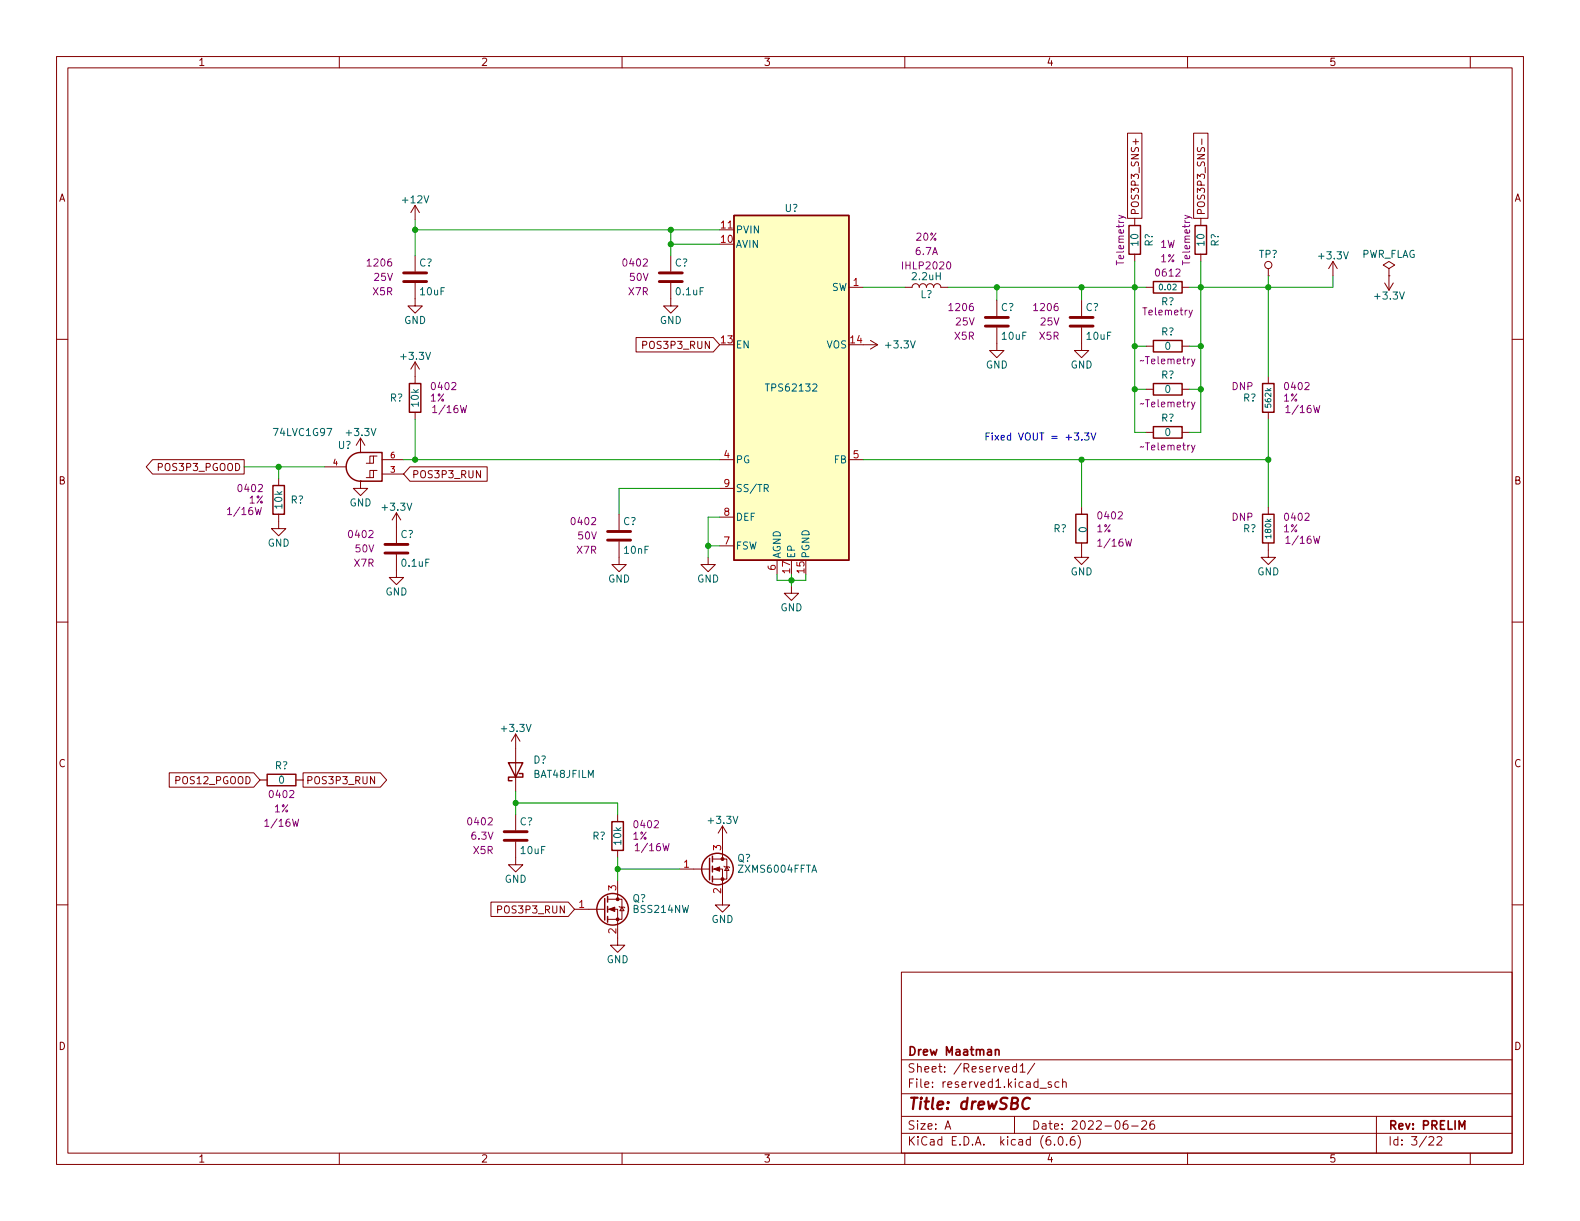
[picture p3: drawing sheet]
<svg xmlns="http://www.w3.org/2000/svg" width="279mm" height="216mm" viewBox="0 0 279 216" stroke-linecap="round" stroke-linejoin="round" font-family="sans-serif">
<g fill="none" stroke="#840000" stroke-width=".18">
<path d="M10 10h259.4v195.9h-259.4zM12 12h255.4v191.9h-255.4zM60 10v2M110 10v2M160 10v2M210 10v2M260 10v2M73.4 36.3l-.8 1.3M73.4 36.3v2.6M73.4 36.3l.8 1.3M199.4 23.5h2.5v15.1h-2.5zM200.7 38.6v1.3"/>
<path d="M200.8 24.6v.9M211.1 23.5h2.5v15.1h-2.5zM212.3 38.6v1.3M212.5 24.6v.9M10 60h2M73.4 50v4.1h1.3l-1.3 1.3-1.3-1.3h1.3M73.4 45.2v2.8M112.5 59.7h13.6l1.2 1.3-1.2 1.2h-13.6zM118.6 50v4.1h1.3l-1.3 1.3-1.3-1.3h1.3M118.6 45.2v2.8M127.3 40.6h2.5M150.1 50.8h2.6"/>
<path d="M160 50.8h1.3a.64 .64 0 0 1 .6-.6 .64 .64 0 0 1 .7 .6 .64 .64 0 0 1 .6-.6 .64 .64 0 0 1 .6 .6 .64 .64 0 0 1 .7-.6 .64 .64 0 0 1 .6 .6 .64 .64 0 0 1 .6-.6 .64 .64 0 0 1 .7 .6h1.2M176.3 57.9v4.1h1.2l-1.2 1.2-1.3-1.2h1.3M176.3 53.1v2.8M191.3 57.9v4.1h1.2l-1.2 1.2-1.3-1.2h1.3M191.3 53.1v2.8M200.7 45v1.2M202.7 50.8h1.3M209 50.8h1.3M212.3 45v1.2M224.3 48.8h.1M224.3 47.5v1.3M235.7 46.2l-.8 1.3"/>
<path d="M235.7 46.2v2.6M235.7 46.2l.8 1.3M244.9 50l.7 1.3M245.6 47.5l1-.6-1-.7-1 .7 1 .6v1.3M245.6 48.8h.1M245.6 48.8v2.5M246.4 50l-.8 1.3M267.4 60h2M63.8 77.5l-.8 1.2M63.8 77.5v2.5M63.8 77.5l.7 1.2M73.4 64v3.8"/>
<path d="M73.4 72.9v1.3M73.4 64l-.8 1.3M73.4 64l.8 1.3M113.7 61h.6l.1-.2-.1-.3-.6-.1v1.2M152.7 61h2.5M153.9 60.2l1.3 .8M155.2 61l-1.3 .7M202.7 61.2h1.3M202.7 68.8h1.3M202.7 76.5h1.3M209 61.2h1.3M209 68.8h1.3"/>
<path d="M209 76.5h1.3M224.3 66.5v1.3M224.3 72.9v1.3M27 81.3h16.2v2.5h-16.2l-1.1-1.2zM49.3 90.9v2.6h1.2l-1.2 1.2-1.3-1.2h1.3M49.3 84.6v1.3M57.4 82.6h3.8M63.8 85.1v1.3h1.2l-1.2 1.2-1.3-1.2h1.3M63.8 85.1h.1M63.8 80h.1M66 83.2h-.6v1.3M66 80.6h-.6v1.3"/>
<path d="M66.7 83.2h-.7v1.3h-1.2M66.7 80.6h-.7v1.3h-1.2M67.6 81.3h3.8M67.6 83.8h3.8M70.1 98v4.1h1.3l-1.3 1.3-1.3-1.3h1.3M70.1 90.7v5.3M70.1 90.7l-.8 1.2M70.1 90.7l.8 1.2M72.5 82.5h13.7v2.6h-13.7l-1.1-1.3zM109.5 95.8v4h1.2l-1.2 1.3-1.3-1.3h1.3M109.5 90.9v2.8M125.2 98.6v1.2h1.3l-1.3 1.3-1.2-1.3h1.2"/>
<path d="M127.3 81.3h2.5M127.3 96.5h2.5M127.3 91.4h2.5M127.3 86.4h2.5M137.4 99.1v2.5M150.1 81.3h2.6M191.3 96v2.6h1.2l-1.2 1.2-1.3-1.2h1.3M191.3 89.7v1.2M224.3 96v2.6h1.3l-1.3 1.2-1.3-1.2h1.3M224.3 89.7v1.2M10 110h2M140 103.6v1.3h1.2l-1.2 1.3-1.3-1.3h1.3"/>
<path d="M267.4 110h2M29.9 136.7h15l1.1 1.2-1.1 1.3h-15zM46 137.9h1.2M52.3 137.9h1.3M53.6 136.7h13.7l1.1 1.2-1.1 1.3h-13.7zM91.2 129.8v10.2M91.2 129.8l-.8 1.3M91.2 129.8l.7 1.3M10 160h2M86.8 159.5h13.7l1.1 1.3-1.1 1.3h-13.7zM91.2 148.8v4.1h1.3l-1.3 1.3-1.3-1.3h1.3M91.2 144v2.8"/>
<path d="M107.4 159h2.6v3.6h-2.6M109.2 144v1.3M109.2 150.4v1.2M109.2 155.7v3.3M120.1 153.7h5.4M126 153.7h1.8v6.3h1.2l-1.2 1.3-1.3-1.3h1.3M126 151.9h2.5v3.5h-2.5M127.8 146.1l-.8 1.2M127.8 146.1v5.8M127.8 146.1l.7 1.2M128 153.2l.1 .1h.8l.1 .1M128.5 153.3l.4 .6h-.8z"/>
<path d="M267.4 160h2M88 160.8h.6l.1-.2v-.3l-.7-.1v1.2M101.6 160.8h5.3M107.4 160.8h1.8v6.3h1.3l-1.3 1.3-1.3-1.3h1.3M109.5 160.3l.1 .1h.8l.1 .1M110 160.4l.4 .6h-.8zM159.4 171.9h108v32h-108zM159.4 197.4h108M159.4 193.4h108M159.4 187.4h108M167.1 199.7l.5-1.5 .5 1.5M167.3 199.2h.7"/>
<path d="M179.4 197.4v3M179.8 188.7l-.5-.1-.3 .3v.4l.2 .2h.6M179.8 188.1v1.5M180.4 188.5l.4-.4v1.5M180.4 189.6h.9M183 188l-1.3 1.9M183.9 192.4h1.1M185.9 191.4l-.4-.1-.2 .2 .1 .2 .5 .2v.3h-.6M187.3 191.4l-.5-.1-.3 .3v.4l.2 .2h.6M187.9 191.4l.2-.1 .4 .1v.9M187.9 190.8v1.5M199.3 198.2a.59 .59 0 0 0-.7 .6v.6l.2 .2 .4 .1 .2-.2 .1-.5-.2-.2-.4-.1-.3 .3"/>
<path d="M200.1 199.1h1.2M201.9 198.3l.6-.1 .2 .1 .1 .3-1 1.1h1M204 198.2a.59 .59 0 0 0-.7 .6v.6l.2 .2 .4 .1 .2-.2 .1-.5-.2-.2-.4-.1-.3 .3M243.4 197.4v6.5M60 203.9v2M110 203.9v2M159.4 200.4h108M160 203.9v2M186.5 202.3v.2M187.3 201h.2a.81 .81 0 0 1 .6 .6 .81 .81 0 0 1-.3 .8l-.2 .1a.81 .81 0 0 1-.6-.6 .81 .81 0 0 1 .3-.9zM188.6 202.3v.2M190 201a.59 .59 0 0 0-.7 .6v.6l.1 .2 .4 .1 .2-.2 .1-.5-.1-.2-.5-.1-.2 .3"/>
<path d="M190.6 200.8a1.72 1.72 0 0 1 0 2.2M210 203.9v2M252.7 201.1l.6-.1 .2 .1v.3l-.9 1.1h.9M254.1 201.1l.6-.1 .2 .1 .1 .3-1 1.1h1M260 203.9v2"/>
<circle cx="224.3" cy="46.9" r=".63"/>
</g>
<path d="M176 185.7l.2-.1 .4 .1 .1 .9M176 185.6v1M258 199.7v-1.5l.5 1 .5-1v1.5" fill="none" stroke="#840000" stroke-width=".3"/>
<path d="M182.1 194.3a.88 .88 0 0 0-1 0 .88 .88 0 0 0-.3 .9 .69 .69 0 0 0 .3 .8 .69 .69 0 0 0 .8-.1" fill="none" stroke="#840000" stroke-width=".4"/>
<g fill="none" stroke="#840000" stroke-width=".25">
<path d="M129.8 38.1h20.3v61h-20.3zM199.6 39.9h2.1v5.1h-2.1zM211.3 39.9h2.1v5.1h-2.1zM204 49.8h5v2h-5zM72.4 67.8h2v5.1h-2zM204 60.2h5v2h-5zM204 67.8h5v2.1h-5zM204 75.4h5v2.1h-5zM223.3 67.8h2v5.1h-2zM48.3 85.9h2v5h-2zM62 80.8a2.54 2.54 0 0 1 1.7-.8h3.9v5.1h-3.9a2.54 2.54 0 0 1-2.3-1.6 2.54 2.54 0 0 1 .6-2.7zM190.2 90.9h2.1v5.1h-2.1z"/>
<path d="M223.3 90.9h2v5.1h-2zM47.2 136.9h5.1v2h-5.1zM89.9 134.9h2.6l-1.3 2.5zM91.8 136.8h.7v.6h-2.6v.6h.7M106.9 158.9v3.8M107.4 158.5v1M108.2 145.3h2v5.1h-2zM125.5 151.8v3.8M126 151.4v1M126 153.2v1M126 154.9v1.1M107.4 160.3v1"/>
<path d="M107.4 162.1v1"/>
<circle cx="126.9" cy="153.7" r="2.79"/>
<circle cx="108.3" cy="160.8" r="2.79"/>
</g>
<g fill="none" stroke="#840000" stroke-width=".51">
<path d="M71.4 49.8h4M71.4 48.3h4M116.6 49.8h4M116.6 48.3h4M174.2 57.7h4.1M174.2 56.1h4.1M189.2 57.7h4.1M189.2 56.1h4.1M68.1 97.8h4M68.1 96.3h4M107.4 95.5h4.1M107.4 94h4.1"/>
<path d="M89.2 148.6h4M89.2 147.1h4"/>
</g>
<g fill="#840000" stroke="#840000" stroke-width=".18">
<path d="M107.7 160.8l1-.4v.8z"/>
<path d="M126.2 153.7l1.1-.4v.8z"/>
<circle cx="109.2" cy="162.6" r=".25"/>
<circle cx="109.2" cy="159" r=".25"/>
<circle cx="127.8" cy="155.4" r=".25"/>
<circle cx="127.8" cy="151.9" r=".25"/>
</g>
<path d="M197.8 38.1l1.2 .4 .1 .2M209.5 38.1l1.2 .4 .1 .2M210.9 54.8l-.5 1.2-.1 .1M202.2 63.7l-.6 .1M202.2 71.3l-.6 .2M202.2 79l-.6 .1" fill="none" stroke="#840084" stroke-width=".18"/>
<path d="M129.8 38.1h20.3v61h-20.3z" fill="#ffffc2" stroke="#ffffc2" stroke-width=".18"/>
<path d="M135.1 86.3h.6l.2-.2-.1-.3-.7-.1v1.2M135.4 86.3l.5 .6" fill="none" stroke="#006464" stroke-width=".18"/>
<path d="M191.3 77.7v.1M191.8 76.6h.8l-.5 .4 .4 .2v.5l-.2 .1-.5-.1M192.9 76.6l.5 1.2 .4-1.2" fill="none" stroke="#0000c2" stroke-width=".18"/>
<g fill="none" stroke="#009600" stroke-width=".18">
<path d="M73.4 38.9v6.3M73.4 40.6h53.9M118.6 40.6v4.6M118.6 43.2h8.7M152.7 50.8h7.3M167.6 50.8h35.1M176.3 50.8v2.3M191.3 50.8v2.3M200.7 46.2v30.3h2M212.3 46.2v30.3h-2M224.3 48.8v17.7M235.7 48.8v2h-25.4"/>
<path d="M73.4 74.2v7.1M200.7 68.8h2M200.7 61.2h2M210.3 68.8h2M210.3 61.2h2M224.3 74.2v15.5M43.2 82.6h14.2M49.3 82.6v2M71.4 81.3h55.9M125.2 96.5h2.1M127.3 91.4h-2.1v7.2M127.3 86.4h-17.8v4.5"/>
<path d="M152.7 81.3h71.6M191.3 81.3v8.4M137.4 101.6v1h5.1v-1M140 101.6v2M91.2 140v4M91.2 142h18v2M109.2 151.6v4.1M109.2 153.7h10.9"/>
</g>
<g fill="#009600" stroke="#009600" stroke-width=".18">
<circle cx="125.2" cy="96.5" r=".46"/>
<circle cx="73.4" cy="81.3" r=".46"/>
<circle cx="91.2" cy="142" r=".46"/>
<circle cx="109.2" cy="153.7" r=".46"/>
<circle cx="49.3" cy="82.6" r=".46"/>
<circle cx="140" cy="102.6" r=".46"/>
<circle cx="118.6" cy="43.2" r=".46"/>
<circle cx="176.3" cy="50.8" r=".46"/>
<circle cx="200.7" cy="61.2" r=".46"/>
<circle cx="200.7" cy="50.8" r=".46"/>
<circle cx="191.3" cy="50.8" r=".46"/>
<circle cx="191.3" cy="81.3" r=".46"/>
<circle cx="73.4" cy="40.6" r=".46"/>
<circle cx="118.6" cy="40.6" r=".46"/>
<circle cx="224.3" cy="50.8" r=".46"/>
<circle cx="212.3" cy="68.8" r=".46"/>
<circle cx="212.3" cy="61.2" r=".46"/>
<circle cx="224.3" cy="81.3" r=".46"/>
<circle cx="200.7" cy="68.8" r=".46"/>
<circle cx="212.3" cy="50.8" r=".46"/>
</g>
<text font-size="2.8" fill="#840000" x="160.4" y="196.2">Title: drewSBC</text>
<g font-size="2.1" fill="#840000">
<text x="160.4" y="189.7">Sheet: /Reserved1/</text>
<text x="160.4" y="186.7">Drew Maatman</text>
<text x="160.4" y="192.4">File: reserved1.kicad_sch</text>
<text x="160.4" y="202.5">KiCad E.D.A. kicad (6.0.6)</text>
<text x="160.4" y="199.7">Size: A</text>
<text x="182.4" y="199.7">Date: 2022-06-26</text>
<text x="245.4" y="199.7">Rev: PRELIM</text>
<text x="245.4" y="202.5">Id: 3/22</text>
</g>
<g font-size="1.8" fill="#840000">
<text x="35" y="11.6">1</text>
<text x="85" y="11.6">2</text>
<text x="135" y="11.6">3</text>
<text x="185" y="11.6">4</text>
<text x="235" y="11.6">5</text>
<text x="10.3" y="35.6">A</text>
<text x="267.7" y="35.6">A</text>
<text x="201.4" y="38.1" transform="rotate(-90 201.4 38.1)">POS3P3_SNS+</text>
<text x="213.1" y="38.1" transform="rotate(-90 213.1 38.1)">POS3P3_SNS-</text>
<text x="114.1" y="61.7">POS3P3_RUN</text>
<text x="28.3" y="83.3">POS3P3_PGOOD</text>
<text x="10.3" y="85.7">B</text>
<text x="72.8" y="84.5">POS3P3_RUN</text>
<text x="267.7" y="85.7">B</text>
<text x="10.3" y="135.6">C</text>
<text x="267.7" y="135.6">C</text>
<text x="31.3" y="138.6">POS12_PGOOD</text>
<text x="54.1" y="138.6">POS3P3_RUN</text>
<text x="88.5" y="161.5">POS3P3_RUN</text>
<text x="10.3" y="185.7">D</text>
<text x="267.7" y="185.7">D</text>
<text x="35" y="205.6">1</text>
<text x="85" y="205.6">2</text>
<text x="135" y="205.6">3</text>
<text x="185" y="205.6">4</text>
<text x="235" y="205.6">5</text>
</g>
<g font-size="1.8" fill="#006464">
<text x="71.3" y="35.9">+12V</text>
<text x="130" y="41.3">PVIN</text>
<text x="138.8" y="37.5">U?</text>
<text x="74.1" y="47.1">C?</text>
<text x="119.3" y="47.1">C?</text>
<text x="130" y="43.8">AVIN</text>
<text x="201.3" y="43.4" transform="rotate(-90 201.3 43.4)">10</text>
<text x="203.8" y="43.6" transform="rotate(-90 203.8 43.6)">R?</text>
<text x="213" y="43.4" transform="rotate(-90 213 43.4)">10</text>
<text x="215.5" y="43.6" transform="rotate(-90 215.5 43.6)">R?</text>
<text x="222.6" y="45.6">TP?</text>
<text x="233.4" y="45.8">+3.3V</text>
<text x="240.7" y="45.6">PWR_FLAG</text>
<text x="74.4" y="52.2">10uF</text>
<text x="119.7" y="52.2">0.1uF</text>
<text x="147" y="51.4">SW</text>
<text x="161.4" y="49.5">2.2uH</text>
<text x="162.7" y="52.7">L?</text>
<text x="205.3" y="54">R?</text>
<text x="243.3" y="53">+3.3V</text>
<text x="71.4" y="57.3">GND</text>
<text x="116.7" y="57.3">GND</text>
<text x="177" y="55">C?</text>
<text x="192" y="55">C?</text>
<text x="205.3" y="59.3">R?</text>
<text x="71.1" y="63.6">+3.3V</text>
<text x="130" y="61.6">EN</text>
<text x="146.1" y="61.6">VOS</text>
<text x="156.8" y="61.6">+3.3V</text>
<text x="174.3" y="65.2">GND</text>
<text x="177.3" y="60.1">10uF</text>
<text x="189.3" y="65.2">GND</text>
<text x="192.2" y="60.1">10uF</text>
<text x="206" y="61.8">0</text>
<text x="68.9" y="71">R?</text>
<text x="74" y="71.8" transform="rotate(-90 74 71.8)">10k</text>
<text x="135.8" y="69.2">TPS62132</text>
<text x="205.3" y="66.9">R?</text>
<text x="206" y="69.5">0</text>
<text x="219.8" y="71">R?</text>
<text x="48.6" y="77.1">74LVC1G97</text>
<text x="61.4" y="77.1">+3.3V</text>
<text x="205.3" y="74.5">R?</text>
<text x="206" y="77.1">0</text>
<text x="59.8" y="79.4">U?</text>
<text x="130" y="81.9">PG</text>
<text x="147.5" y="81.9">FB</text>
<text x="49.9" y="89.9" transform="rotate(-90 49.9 89.9)">10k</text>
<text x="51.4" y="89">R?</text>
<text x="61.8" y="89.5">GND</text>
<text x="130" y="87">SS/TR</text>
<text x="67.8" y="90.3">+3.3V</text>
<text x="70.8" y="95.1">C?</text>
<text x="110.2" y="92.8">C?</text>
<text x="130" y="92.1">DEF</text>
<text x="186.3" y="94.1">R?</text>
<text x="192.2" y="94.1" transform="rotate(-90 192.2 94.1)">0</text>
<text x="219.8" y="94.1">R?</text>
<text x="47.3" y="96.6">GND</text>
<text x="71.1" y="100.2">0.1uF</text>
<text x="110.5" y="97.9">10nF</text>
<text x="130" y="97.2">FSW</text>
<text x="138" y="98.8" transform="rotate(-90 138 98.8)">AGND</text>
<text x="140.6" y="98.8" transform="rotate(-90 140.6 98.8)">EP</text>
<text x="143.1" y="98.8" transform="rotate(-90 143.1 98.8)">PGND</text>
<text x="189.3" y="101.7">GND</text>
<text x="222.3" y="101.7">GND</text>
<text x="68.1" y="105.3">GND</text>
<text x="107.5" y="103">GND</text>
<text x="123.3" y="103">GND</text>
<text x="138" y="108.1">GND</text>
<text x="88.9" y="129.4">+3.3V</text>
<text x="48.6" y="136">R?</text>
<text x="94.3" y="135">D?</text>
<text x="94.4" y="137.5">BAT48JFILM</text>
<text x="49.3" y="138.6">0</text>
<text x="91.9" y="145.9">C?</text>
<text x="104.8" y="148.5">R?</text>
<text x="109.9" y="149.3" transform="rotate(-90 109.9 149.3)">10k</text>
<text x="125.4" y="145.7">+3.3V</text>
<text x="92.2" y="151">10uF</text>
<text x="130.4" y="152.4">Q?</text>
<text x="130.8" y="154.3">ZXMS6004FFTA</text>
<text x="89.2" y="156.1">GND</text>
<text x="111.8" y="159.5">Q?</text>
<text x="112.1" y="161.4">BSS214NW</text>
<text x="125.8" y="163.2">GND</text>
<text x="107.3" y="170.3">GND</text>
</g>
<g font-size="1.8" fill="#a90000">
<text x="127.5" y="40.4">11</text>
<text x="127.5" y="42.9">10</text>
<text x="150.9" y="50.5">1</text>
<text x="127.5" y="60.7">13</text>
<text x="150.4" y="60.7">14</text>
<text x="128" y="81">4</text>
<text x="150.9" y="81">5</text>
<text x="128" y="86.1">9</text>
<text x="128" y="91.2">8</text>
<text x="128" y="96.3">7</text>
<text x="137.2" y="100.8" transform="rotate(-90 137.2 100.8)">6</text>
<text x="139.7" y="101.3" transform="rotate(-90 139.7 101.3)">17</text>
<text x="142.2" y="101.3" transform="rotate(-90 142.2 101.3)">15</text>
<text x="120.9" y="153.4">1</text>
<text x="127.5" y="150.4" transform="rotate(-90 127.5 150.4)">3</text>
<text x="102.4" y="160.5">1</text>
<text x="109" y="157.5" transform="rotate(-90 109 157.5)">3</text>
<text x="127.5" y="158" transform="rotate(-90 127.5 158)">2</text>
<text x="109" y="165.1" transform="rotate(-90 109 165.1)">2</text>
</g>
<g font-size="1.8" fill="#840084">
<text x="65.1" y="47.1">1206</text>
<text x="110.3" y="47.1">0402</text>
<text x="159.8" y="47.6">IHLP2020</text>
<text x="162" y="45.1">6.7A</text>
<text x="162.1" y="42.5">20%</text>
<text x="198.8" y="46.6" transform="rotate(-90 198.8 46.6)">Telemetry</text>
<text x="205.2" y="43.8">1W</text>
<text x="205.2" y="46.4">1%</text>
<text x="210.4" y="46.6" transform="rotate(-90 210.4 46.6)">Telemetry</text>
<text x="66" y="52.2">X5R</text>
<text x="66.2" y="49.7">25V</text>
<text x="111.2" y="52.2">X7R</text>
<text x="111.4" y="49.7">50V</text>
<text x="204.5" y="48.9">0612</text>
<text x="168" y="55">1206</text>
<text x="169.1" y="57.5">25V</text>
<text x="183" y="55">1206</text>
<text x="184" y="57.5">25V</text>
<text x="202.3" y="55.8">Telemetry</text>
<text x="168.8" y="60.1">X5R</text>
<text x="183.8" y="60.1">X5R</text>
<text x="202.3" y="64.4">~Telemetry</text>
<text x="76.1" y="71">1%</text>
<text x="76.5" y="69">0402</text>
<text x="217.8" y="69">DNP</text>
<text x="227" y="71">1%</text>
<text x="227.4" y="69">0402</text>
<text x="76.9" y="73">1/16W</text>
<text x="202.3" y="72">~Telemetry</text>
<text x="227.8" y="73">1/16W</text>
<text x="202.3" y="79.6">~Telemetry</text>
<text x="42.3" y="87">0402</text>
<text x="44" y="89">1%</text>
<text x="40.6" y="91.1">1/16W</text>
<text x="61.8" y="95.1">0402</text>
<text x="101.2" y="92.8">0402</text>
<text x="102.3" y="95.4">50V</text>
<text x="193.9" y="94.1">1%</text>
<text x="194.3" y="91.8">0402</text>
<text x="217.8" y="92.1">DNP</text>
<text x="227" y="94.1">1%</text>
<text x="227.4" y="92.1">0402</text>
<text x="62.7" y="100.2">X7R</text>
<text x="62.9" y="97.7">50V</text>
<text x="102" y="97.9">X7R</text>
<text x="194.5" y="96.6">1/16W</text>
<text x="227.8" y="96.1">1/16W</text>
<text x="47.8" y="141.1">0402</text>
<text x="48.5" y="143.6">1%</text>
<text x="47.2" y="146.2">1/16W</text>
<text x="82.9" y="145.9">0402</text>
<text x="83.4" y="148.5">6.3V</text>
<text x="111.9" y="148.5">1%</text>
<text x="112.3" y="146.4">0402</text>
<text x="83.7" y="151">X5R</text>
<text x="112.7" y="150.5">1/16W</text>
</g>
<text font-size="1.8" fill="#0000c2" x="174" y="77.9">Fixed VOUT = +3.3V</text>
<g font-size="1.4" fill="#006464">
<text x="205.1" y="51.3">0.02</text>
<text x="224.8" y="71.9" transform="rotate(-90 224.8 71.9)">562k</text>
<text x="224.8" y="95" transform="rotate(-90 224.8 95)">180k</text>
</g>
<g font-size="1.4" fill="#a90000">
<text x="58.9" y="82.3">4</text>
<text x="69.1" y="83.6">3</text>
<text x="69.1" y="81">6</text>
</g>
</svg>
